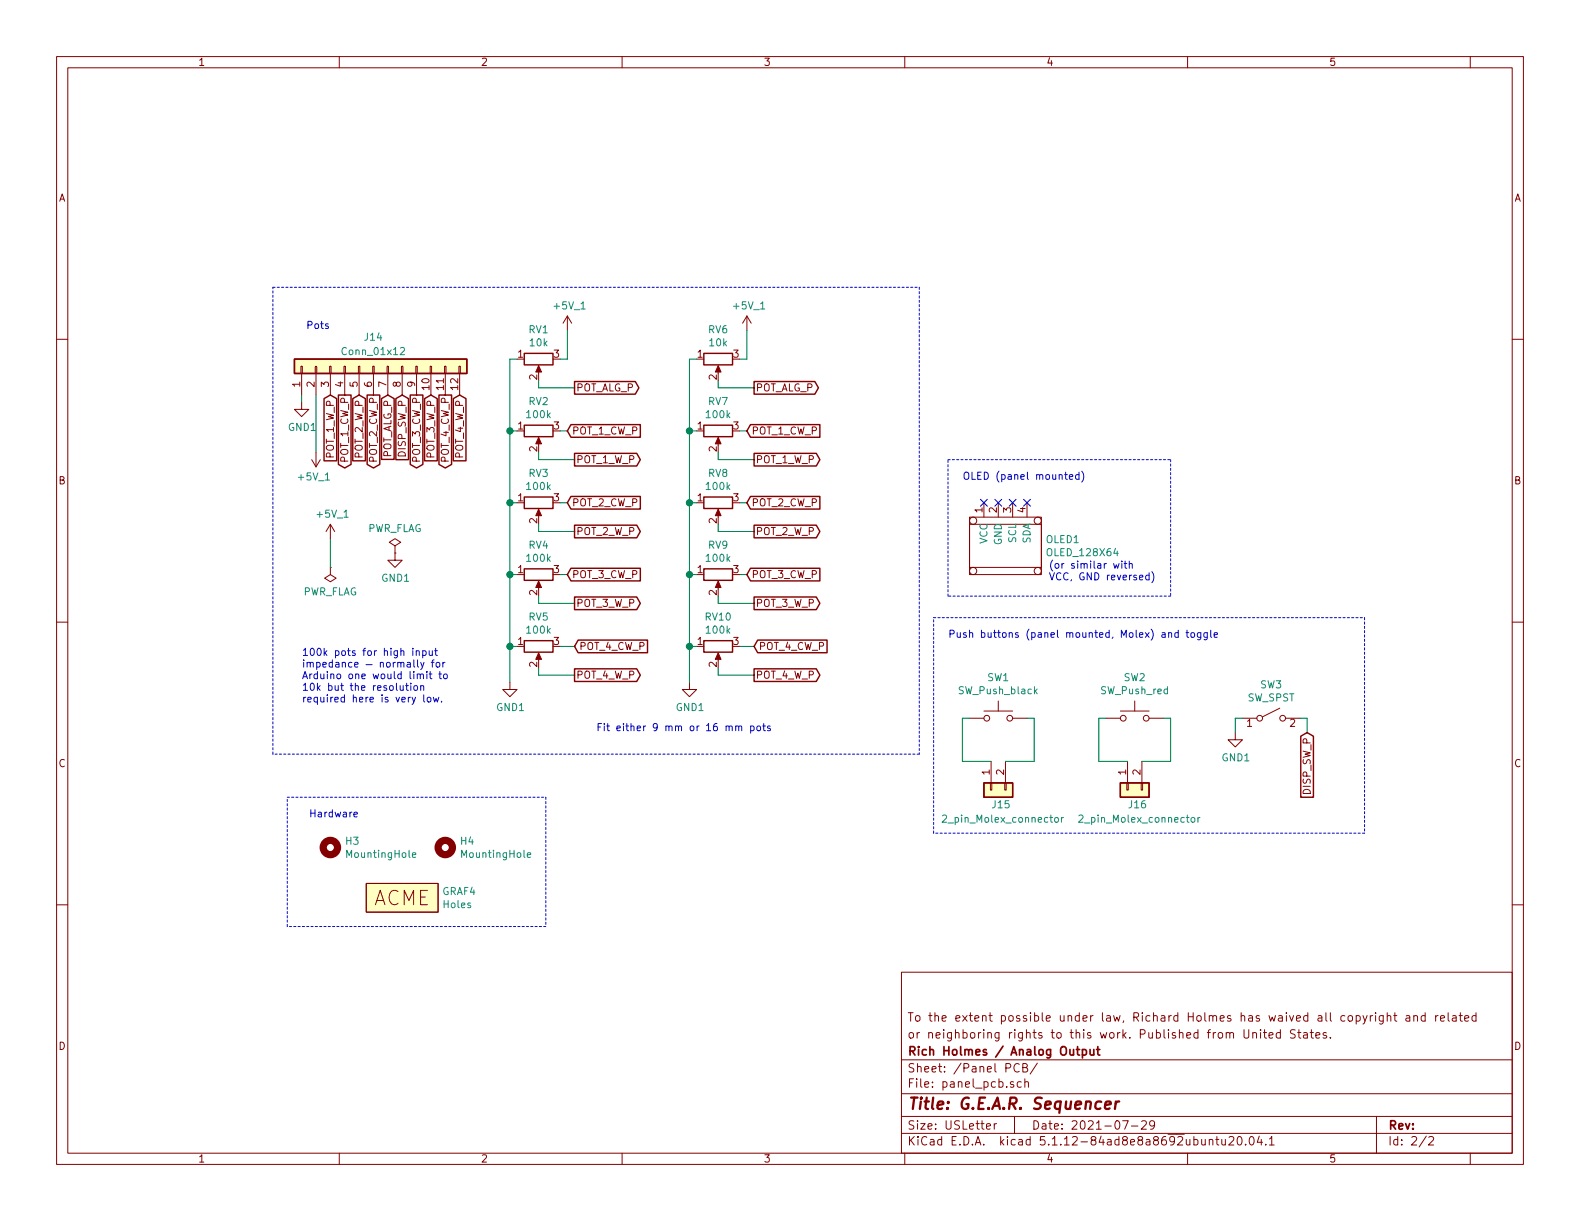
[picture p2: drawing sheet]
<svg xmlns="http://www.w3.org/2000/svg" width="279mm" height="216mm" viewBox="0 0 279 216" stroke-linecap="round" stroke-linejoin="round" font-family="sans-serif">
<g fill="none" stroke="#840000" stroke-width=".18">
<path d="M10 10h259.4v195.9h-259.4zM12 12h255.4v191.9h-255.4zM60 10v2M110 10v2M160 10v2M210 10v2M260 10v2M10 60h2M100.3 55.9l-.7 1.3M100.3 55.9v2.5M100.3 55.9l.8 1.3M132.1 55.9l-.8 1.3"/>
<path d="M132.1 55.9v2.5M132.1 55.9l.7 1.3M267.4 60h2M53.2 64.8h.3v1.2h-.3zM53.3 71.1v1.3h1.3l-1.3 1.3-1.2-1.3h1.2M53.3 66v3.9M55.8 64.8h.2v1.2h-.2zM55.9 66v3.9M58.3 64.8h.2v1.2h-.2zM58.4 66v3.9M60.8 64.8h.3v1.2h-.3zM61 66v3.9"/>
<path d="M63.4 64.8h.2v1.2h-.2zM63.5 66v3.9M65.9 64.8h.3v1.2h-.3zM66 66v3.9M68.5 64.8h.2v1.2h-.2zM68.6 66v3.9M71 64.8h.2v1.2h-.2zM71.1 66v3.9M73.5 64.8h.3v1.2h-.3zM73.7 66v3.9M76.1 64.8h.2v1.2h-.2zM76.2 66v3.9"/>
<path d="M78.6 64.8h.3v1.2h-.3zM78.7 66v3.9M81.2 64.8h.2v1.2h-.2zM81.3 66v3.9M95.2 65v1M95.2 77.7v1M127 65v1M127 77.7v1M55.1 81.3l.8 1.3M55.9 80v2.6M56.6 81.3l-.7 1.3M58.4 92.7l-.7 1.3"/>
<path d="M58.4 92.7v2.6M58.4 92.7l.8 1.3M69.8 96.5l1.1-.6-1.1-.6-1 .6 1 .6v1.3M69.8 97.8h.1M69.8 97.8v1.3h1.3l-1.3 1.2-1.2-1.2h1.2M95.2 90.4v1M127 90.4v1M171.4 91.4h12.7v10.2h-12.7zM171.4 92.7h12.7v7.6h-12.7zM174 88.9v2.5M176.5 88.9v2.5M179.1 88.9v2.5"/>
<path d="M181.6 88.9v2.5M10 110h2M58.4 100.3v1.3l-1 .6 1 .7 1-.7-1-.6M58.4 100.3h.1M95.2 103.1v1M95.2 115.8v1M127 103.1v1M127 115.8v1M267.4 110h2M90.2 120.7v1.2h1.2l-1.2 1.3-1.3-1.3h1.3M121.9 120.7v1.2h1.3l-1.3 1.3-1.3-1.3h1.3M171.4 127h2.6"/>
<path d="M174 125.7h5.1M175.1 138.4h.3v1.3h-.3zM175.3 134.6v3.8M176.5 124v1.7M177.7 138.4h.2v1.3h-.2zM177.8 134.6v3.8M179.1 127h2.5M195.6 127h2.5M198.1 125.7h5.1M199.3 138.4h.2v1.3h-.2zM199.4 134.6v3.8M200.7 124v1.7"/>
<path d="M201.8 138.4h.3v1.3h-.3zM201.9 134.6v3.8M203.2 127h2.5M218.4 129.5v1.3h1.3l-1.3 1.3-1.2-1.3h1.2M219.7 127h2.5M226.3 125.2l-3 1.5M227.3 127h2.6M10 160h2M64.8 156.2h12.7v5.1h-12.7zM267.4 160h2M159.4 171.9h108v32h-108zM241 179.6l.4 1"/>
<path d="M241.8 179.6l-.6 1.3-.2 .2M242.3 179.6v1M242.7 179.6l-.4 .3M243.3 179.1v.1M243.3 179.6v1M244.6 179.6v1.2l-.3 .3-.3-.1M244.6 179.7l-.4-.1-.3 .3 .1 .6h.6M245.3 179.7l.2-.1 .4 .1v.9M245.3 179.1v1.5M246.5 179.6h.5M246.7 179.1v1.3l.3 .2M248.7 179.7h.6v.9"/>
<path d="M249.3 179.9l-.5 .1-.2 .2 .2 .4 .5-.1M250 179.7h.1a.37 .37 0 0 1 .6 .1v.8M250 179.6v1M252 179.7l-.4-.1-.3 .3 .1 .5 .2 .2 .4-.1M252 179.1v1.5M253.9 179.6v1M254.3 179.6l-.4 .3M256.1 179.1v1.3l.2 .2M256.9 179.7h.6v.9M257.5 179.9l-.5 .1-.2 .2 .2 .4 .5-.1M258 179.6h.6M258.2 179.1v1.3l.4 .2"/>
<path d="M261 179.7l-.4-.1-.3 .3 .1 .5 .2 .2 .4-.1M261 179.1v1.5M159.4 197.4h108M159.4 193.4h108M159.4 187.4h108M174.4 199.2l.8-.2-.1-.2-.4-.1-.3 .2 .1 .7h.6M175.8 198.7v1M176.2 198.7l-.3 .1-.1 .2M179.2 191.3h-.3l-.2 .2v.2l.5 .1v.4h-.5M179.4 197.4v3M180.2 188.2a.7 .7 0 0 0-.9 .2 .7 .7 0 0 0 .2 1 .55 .55 0 0 0 .7 0M180.6 191.3h-.4l-.3 .2 .1 .7h.6"/>
<path d="M180.9 188.8h.5l.2-.2 .1-.3-.3-.2h-.5v1.5h.6l.2-.3a.41 .41 0 0 0-.3-.5M181.2 191.4l.3-.1h.3l.1 1M181.2 190.8v1.5M183.4 188l-1.2 1.9M198.5 198.2h1l-.6 1.5M200.1 199.1h1.1M201.9 198.3l.2-.1h.3l.3 .1v.3v.2l-.9 .9h.9M204.2 198.8l-.3 .3h-.3l-.3-.3v-.3l.2-.3h.4l.2 .1a1.13 1.13 0 0 1-.2 1.3l-.4 .1M220 182.1v1.2l.3 .3 .5-.2v-1.3M221.5 182.7h.1a.37 .37 0 0 1 .6 .1v.8M221.5 182.6v1M222.9 182.1v.1"/>
<path d="M222.9 182.6v1M223.4 182.6h.6M223.6 182.1v1.3l.4 .2M224.4 183.1l.7-.2-.1-.2-.4-.1-.2 .2 .1 .7h.5M226.4 182.7l-.4-.1-.3 .3 .1 .5 .2 .2 .4-.1M226.4 182.1v1.5M229 182.1h-.5l-.3 .2 .1 .4 .7 .3v.4l-.2 .2-.6-.1M229.5 182.6h.5M229.7 182.1v1.3l.3 .2M230.5 182.7h.6l.1 .9M231.2 182.9l-.5 .1-.2 .2v.3l.2 .1 .5-.1M231.7 182.6h.6"/>
<path d="M231.9 182.1v1.3l.4 .2M232.7 183.1l.7-.2-.1-.2-.4-.1-.2 .2 .1 .7h.5M234.5 182.7a.37 .37 0 0 0-.5 .1v.2l.5 .1 .1 .2-.2 .3-.4-.1M235.3 183.4v.2M243.4 197.4v6.5M254.7 180.1l.7-.2v-.2l-.5-.1-.2 .2 .1 .7h.6M259 180.1l.7-.2v-.2l-.5-.1-.2 .2 .1 .7h.6M60 203.9v2M110 203.9v2M159.4 200.4h108M160 203.9v2M210 203.9v2"/>
<path d="M213.8 201.6l.2-.1h.4l.1 1M213.8 201.5v1M215 201.5h.5M215.2 201v1.3l.3 .2M216.1 201.5v.8a.37 .37 0 0 0 .6 0M216.7 201.5v1M217.3 201.1l.3-.1h.3l.2 .1 .1 .3-.1 .2-.8 .9h.9M218.9 201.1l.2-.1a.8 .8 0 0 1 .6 .7 .8 .8 0 0 1-.6 .8l-.2-.2-.1-.4zM220.3 202.3v.2M221.1 201.1l.2-.1a.8 .8 0 0 1 .5 .7 .8 .8 0 0 1-.5 .8l-.2-.2-.2-.4zM222.7 200.9l-.4 1.1h1M223 201.5v1"/>
<path d="M223.8 202.3v.2M224.5 201.4l.4-.4v1.5M224.5 202.5h.8M252.2 200.9l-1.2 1.9M252.7 201.1l.2-.1h.3l.3 .4-.9 1.1h.9M260 203.9v2"/>
<circle cx="172.1" cy="92.1" r=".63"/>
<circle cx="183.5" cy="92.1" r=".63"/>
<circle cx="172.1" cy="101" r=".63"/>
<circle cx="183.5" cy="101" r=".63"/>
<circle cx="174.5" cy="127" r=".51"/>
<circle cx="178.6" cy="127" r=".51"/>
<circle cx="198.6" cy="127" r=".51"/>
<circle cx="202.7" cy="127" r=".51"/>
<circle cx="222.8" cy="127" r=".51"/>
<circle cx="226.8" cy="127" r=".51"/>
</g>
<path d="M195.4 195.4l1-.2v-.4h-.8l-.2 1 .2 .3 .6-.1M197.3 194.8l-.1 1.3M197.9 194.8a.55 .55 0 0 0-.6 .3" fill="none" stroke="#840000" stroke-width=".41"/>
<path d="M190.3 185.6h.6M190.6 185.1v1.3l.3 .2M191.4 185.6h.4l.3 .3-.1 .5-.2 .2-.4-.1M191.4 185.6v1.5M192.8 185.6v.8a.39 .39 0 0 0 .6 0M193.4 185.6v1M193.9 185.6h.6M194.1 185.1v1.3l.4 .2" fill="none" stroke="#840000" stroke-width=".3"/>
<g fill="#ffffc2" stroke="#ffffc2" stroke-width=".18">
<path d="M64.8 156.2h12.7v5.1h-12.7z"/>
<path d="M52.1 63.5h30.4v2.5h-30.4z"/>
<path d="M198.1 138.4h5.1v2.6h-5.1z"/>
<path d="M174 138.4h5.1v2.6h-5.1z"/>
</g>
<g fill="none" stroke="#840000" stroke-width="1.3">
<circle cx="58.4" cy="149.9" r="1.27"/>
<circle cx="78.7" cy="149.9" r="1.27"/>
</g>
<g fill="none" stroke="#008484" stroke-width=".18">
<path d="M70.8 61.6l.5-.2 .2 .4v.2l-.8 .7h.8M183.1 122.2l.3 .5M183.4 121.8l-.5 .5M72.9 151.2l.6-.1v-.3h-.4l-.2 .2 .1 .6h.5M93.2 151.2l.7-.1-.1-.3h-.4l-.2 .2 .1 .6h.5M166.6 144.2l.6-.1 .2 .4-.1 .2-.7 .7h.8M186.6 144.6h.3l.3 .2-.2 .5-.3 .1-.2-.2zM187.7 144.6v.8M188.1 144.6l-.4 .2M190.8 144.2l.5-.1 .2 .4v.2l-.8 .7h.8M210.7 144.6h.3l.3 .2-.1 .5-.3 .1-.3-.2zM211.8 144.6v.8"/>
<path d="M212.2 144.6l-.4 .2"/>
</g>
<g fill="none" stroke="#840000" stroke-width=".25">
<path d="M52.1 63.5h30.4v2.5h-30.4zM57.3 70.5l1.1-.6 1.1 .6v11h-2.2zM59.8 69.9h2.3v12.2l-1.1 .7-1.2-.7zM62.4 70.5l1.1-.6 1.1 .6v11h-2.2zM64.9 69.9h2.3v12.2l-1.2 .7-1.1-.7zM67.5 70.5l1.1-.6 1.1 .6v10.7h-2.2zM70 70.5l1.1-.6 1.1 .6v10.8h-2.2zM72.5 69.9h2.3v12.2l-1.1 .7-1.2-.7zM75.1 70.5l1.1-.6 1.1 .6v11h-2.2zM77.6 69.9h2.3v12.2l-1.2 .7-1.1-.7zM80.2 70.5l1.1-.6 1.1 .6v11h-2.2zM92.7 75.2h5.1v2h-5.1z"/>
<path d="M92.7 62.5h5.1v2h-5.1zM101 75.1h12.2v2.2h-12.2l-.7-1.1zM101.6 67.5h10.7l.7 1.1-.7 1.1h-10.7zM124.5 75.2h5v2h-5zM124.5 62.5h5v2h-5zM132.7 75.1h12.3v2.2h-12.3l-.6-1.1zM133.3 67.5h10.8l.6 1.1-.6 1.1h-10.8zM92.7 87.9h5.1v2h-5.1zM101 87.8h12.2v2.2h-12.2l-.7-1.1zM101.6 92.9h11l.6 1.1-.6 1.1h-11zM101.6 80.2h11l.6 1.1-.6 1.1h-11zM124.5 87.9h5v2h-5z"/>
<path d="M132.7 87.8h12.3v2.2h-12.3l-.6-1.1zM133.3 92.9h11l.7 1.1-.7 1.1h-11zM133.3 80.2h11l.7 1.1-.7 1.1h-11zM92.7 113.3h5.1v2h-5.1zM92.7 100.6h5.1v2h-5.1zM101 100.5h12.2v2.2h-12.2l-.7-1.1zM101.6 105.6h11l.6 1.1-.6 1.1h-11zM101.6 118.3h11l.6 1.1-.6 1.1h-11zM102.2 113.2h12.3v2.2h-12.3l-.6-1.1zM124.5 113.3h5v2h-5zM124.5 100.6h5v2h-5zM132.7 100.5h12.3v2.2h-12.3l-.6-1.1z"/>
<path d="M133.3 118.3h11l.7 1.1-.7 1.1h-11zM133.3 105.6h11l.7 1.1-.7 1.1h-11zM134 113.2h12.3v2.2h-12.3l-.7-1.1zM174 138.4h5.1v2.6h-5.1zM198.1 138.4h5.1v2.6h-5.1zM230 130.2l1.1-.7 1.2 .7v10.8h-2.3z"/>
</g>
<g fill="#840000" stroke="#840000" stroke-width=".18">
<path d="M127 115.4l.5 1.2h-1z"/>
<path d="M127 102.7l.5 1.2h-1z"/>
<path d="M127 90l.5 1.2h-1z"/>
<path d="M127 77.3l.5 1.2h-1z"/>
<path d="M127 64.6l.5 1.2h-1z"/>
<path d="M95.2 115.4l.6 1.2h-1.1z"/>
<path d="M95.2 77.3l.6 1.2h-1.1z"/>
<path d="M95.2 90l.6 1.2h-1.1z"/>
<path d="M95.2 102.7l.6 1.2h-1.1z"/>
<path d="M95.2 64.6l.6 1.2h-1.1z"/>
</g>
<g fill="none" stroke="#0000c2" stroke-width=".18" stroke-dasharray=".4 .4">
<path d="M48.3 50.8h114.3M162.6 50.8v82.6M167.6 81.3h39.4M207 81.3v24.1M165.1 109.2h76.2M167.6 105.4v-24.1M207 105.4h-39.4M241.3 109.2v38.1M48.3 133.4v-82.6M162.6 133.4h-114.3M50.8 141h45.7M96.5 141v22.8"/>
<path d="M165.1 147.3v-38.1M241.3 147.3h-76.2M50.8 163.8v-22.8M96.5 163.8h-45.7"/>
</g>
<g fill="none" stroke="#008400" stroke-width=".18">
<path d="M100.3 58.4v5.1h-1.2M132.1 58.4v5.1h-1.3M53.3 69.9v1.2M55.9 69.9v10.1M90.2 76.2h1.2M91.4 63.5h-1.2v57.2M95.2 67.3v1.3h6.4M99.1 76.2h1.2M121.9 76.2h1.3M123.2 63.5h-1.3v57.2M127 67.3v1.3h6.3M130.8 76.2h1.3"/>
<path d="M58.4 95.3v5M90.2 88.9h1.2M95.2 92.7v1.3h6.4M95.2 80v1.3h6.4M99.1 88.9h1.2M121.9 88.9h1.3M127 80v1.3h6.3M127 92.7v1.3h6.3M130.8 88.9h1.3M90.2 114.3h1.2M90.2 101.6h1.2M95.2 105.4v1.3h6.4"/>
<path d="M95.2 118.1v1.3h6.4M99.1 114.3h2.5M99.1 101.6h1.2M121.9 114.3h1.3M121.9 101.6h1.3M127 105.4v1.3h6.3M127 118.1v1.3h6.3M130.8 114.3h2.5M130.8 101.6h1.3M171.4 127h-1.2v7.6h5.1M181.6 127h1.3v7.6h-5.1M195.6 127h-1.3v7.6h5.1"/>
<path d="M205.7 127h1.3v7.6h-5.1M219.7 127h-1.3v2.5M229.9 127h1.2v2.5"/>
</g>
<g fill="none" stroke="#0000c2" stroke-width=".18">
<path d="M189.1 84.3l.6-.1v-.2l-.4-.1-.2 .2 .1 .6h.5M190.8 84l-.4-.1-.2 .3 .1 .5h.5M190.8 83.5v1.3M191.3 83.3a1.47 1.47 0 0 1 0 1.9M196.9 99.6l.3 .9 .2-.6 .2 .6 .3-.9M198.4 99.2v.1M198.4 99.6v.9M198.8 99.6h.5M199 99.2v1.1l.3 .2M199.7 99.8l.2-.2 .3 .1v.8M199.7 99.2v1.3M73 114.6v.2"/>
<path d="M73 115.1v.8M73.2 116.7v1.1l.2 .2M73.6 115.2l.2-.1h.3v.8M73.6 115.1v.8M73.8 119.3l.2-.1h.3v.8M73.8 116.7v1.1l.2 .2M74.3 119.4l.2-.2h.3l.1 .8M74.4 117.1l.3 .9M74.8 115.1h.3l.3 .2-.2 .5h-.4M74.8 115.1v1.2M75 117.1l-.4 1.2-.2 .1M75.5 118.7v.2"/>
<path d="M75.5 119.2v.8M75.9 115.1l.1 .7 .3 .1 .2-.1M75.9 119.2h.5M76.1 118.7v1.1l.3 .2M76.3 117.1h.5M76.5 115.1v.8M76.8 116.7l-.3 .2v1.1M76.9 115.1h.4M77 114.6v1.1l.3 .2M77.2 117.2l.1-.1 .4 .1 .1 .5-.2 .2-.3 .1-.1-.2zM77.6 119.2h.5M77.8 118.7v1.1l.3 .2"/>
<path d="M78.3 117.1v.9M78.6 119.2h.3l.1 .1v.7h-.3l-.3-.2zM78.7 117.1l-.4 .2M203.2 101.8l-.4-.1-.2 .2 .1 .6h.5M203.2 101.3v1.2M203.7 101.1a1.47 1.47 0 0 1 0 1.9M206.7 112l.1-.1h.3l.1 .8M206.7 111.9v.8M208.4 111.9h-.4l-.3 .2 .1 .5h.6M208.4 111.4v1.3M209.7 111.9h.5M209.9 111.4v1.1l.3 .2"/>
<path d="M210.7 111.9h.3l.3 .2-.2 .5-.3 .1-.2-.1zM212.3 111.9v1l-.2 .2h-.3M212.3 111.9h-.3l-.3 .2 .2 .5h.4M213.5 111.9l-.1 1.1-.2 .1h-.3M213.5 111.9h-.4l-.2 .2 .1 .5h.5M214.1 111.4v1.1l.2 .2M214.7 112.3l.6-.1-.1-.3h-.3l-.2 .1 .1 .6h.4M70.8 121.2v.8l.3 .1 .2-.2M71.3 121.2v.9M71.7 121.2h.5M71.9 120.8v1.1l.3 .2M72.6 120.8v.1"/>
<path d="M72.6 121.2v.9M73.2 121.4l.2-.2 .3 .1 .1 .2-.1 .5-.3 .1-.2-.2zM74.4 121.4l.2-.2 .3 .1v.8M74.4 121.2v.9M74.9 122.9v1.1l.2 .1M75.6 123.4l.2-.1 .3 .1 .1 .5-.1 .2h-.3l-.2-.1zM76.6 123.3l.3 .8 .2-.6 .2 .6 .3-.8M78.1 124v.1M130.1 128.5l.2-.1h.3v.8M130.1 128.4v.8M130.6 128.5l.2-.1h.3l.1 .8M132.7 128.4h.4l.2 .2-.1 .6h-.5"/>
<path d="M132.7 128.4v1.2M134 128.4h.3l.1 .1v.7h-.3l-.3-.2zM134.9 128.4h.5M135.1 127.9v1.1l.3 .2M136.2 128.4h-.3l-.2 .1 .1 .2 .4 .2v.3h-.5M62.6 144l.6-.1-.1-.2-.3-.1-.2 .2 .1 .6h.4"/>
</g>
<g fill="#008400" stroke="#008400" stroke-width=".25">
<circle cx="90.2" cy="88.9" r=".51"/>
<circle cx="121.9" cy="76.2" r=".51"/>
<circle cx="121.9" cy="88.9" r=".51"/>
<circle cx="90.2" cy="76.2" r=".51"/>
<circle cx="121.9" cy="101.6" r=".51"/>
<circle cx="90.2" cy="101.6" r=".51"/>
<circle cx="121.9" cy="114.3" r=".51"/>
<circle cx="90.2" cy="114.3" r=".51"/>
</g>
<path d="M173.4 88.3l1.2 1.2M174.6 88.3l-1.2 1.2M175.9 88.3l1.2 1.2M177.1 88.3l-1.2 1.2M178.5 88.3l1.2 1.2M179.7 88.3l-1.2 1.2M181 88.3l1.2 1.2M182.2 88.3l-1.2 1.2" fill="none" stroke="#000084" stroke-width=".18"/>
<text font-size="3.5" fill="#840000" x="65.9" y="160.1">ACME</text>
<text font-size="2.8" fill="#840000" x="160.4" y="196.2">Title: G.E.A.R. Sequencer</text>
<g font-size="2.1" fill="#840000">
<text x="160.4" y="183.6">or neighboring rights to this work. Published from United States.</text>
<text x="160.4" y="180.6">To the extent possible under law, Richard Holmes has waived all copyright and related</text>
<text x="160.4" y="189.6">Sheet: /Panel PCB/</text>
<text x="160.4" y="186.6">Rich Holmes / Analog Output</text>
<text x="160.4" y="192.3">File: panel_pcb.sch</text>
<text x="160.4" y="202.5">KiCad E.D.A. kicad 5.1.12-84ad8e8a8692ubuntu20.04.1</text>
<text x="160.4" y="199.7">Size: USLetter</text>
<text x="182.4" y="199.7">Date: 2021-07-29</text>
<text x="245.4" y="199.7">Rev:</text>
<text x="245.4" y="202.5">Id: 2/2</text>
</g>
<g font-size="1.8" fill="#840000">
<text x="35" y="11.6">1</text>
<text x="85" y="11.6">2</text>
<text x="135" y="11.6">3</text>
<text x="185" y="11.6">4</text>
<text x="235" y="11.6">5</text>
<text x="10.4" y="35.6">A</text>
<text x="267.8" y="35.6">A</text>
<text x="91.6" y="63.2">1</text>
<text x="97.9" y="63.2">3</text>
<text x="123.3" y="63.2">1</text>
<text x="129.7" y="63.2">3</text>
<text x="53.1" y="68.4" transform="rotate(-90 53.1 68.4)">1</text>
<text x="55.6" y="68.4" transform="rotate(-90 55.6 68.4)">2</text>
<text x="58.2" y="68.4" transform="rotate(-90 58.2 68.4)">3</text>
<text x="60.7" y="68.4" transform="rotate(-90 60.7 68.4)">4</text>
<text x="63.2" y="68.4" transform="rotate(-90 63.2 68.4)">5</text>
<text x="65.8" y="68.4" transform="rotate(-90 65.8 68.4)">6</text>
<text x="68.3" y="68.4" transform="rotate(-90 68.3 68.4)">7</text>
<text x="70.9" y="68.4" transform="rotate(-90 70.9 68.4)">8</text>
<text x="73.4" y="68.4" transform="rotate(-90 73.4 68.4)">9</text>
<text x="75.9" y="68.9" transform="rotate(-90 75.9 68.9)">10</text>
<text x="78.5" y="68.9" transform="rotate(-90 78.5 68.9)">11</text>
<text x="81" y="68.9" transform="rotate(-90 81 68.9)">12</text>
<text x="95" y="67.2" transform="rotate(-90 95 67.2)">2</text>
<text x="101.9" y="69.2">POT_ALG_P</text>
<text x="126.7" y="67.2" transform="rotate(-90 126.7 67.2)">2</text>
<text x="133.6" y="69.2">POT_ALG_P</text>
<text x="91.6" y="75.9">1</text>
<text x="97.9" y="75.9">3</text>
<text x="101.1" y="76.8">POT_1_CW_P</text>
<text x="123.3" y="75.9">1</text>
<text x="129.7" y="75.9">3</text>
<text x="132.9" y="76.8">POT_1_CW_P</text>
<text x="59.1" y="81.1" transform="rotate(-90 59.1 81.1)">POT_1_W_P</text>
<text x="61.6" y="81.8" transform="rotate(-90 61.6 81.8)">POT_1_CW_P</text>
<text x="64.1" y="81.1" transform="rotate(-90 64.1 81.1)">POT_2_W_P</text>
<text x="66.7" y="81.8" transform="rotate(-90 66.7 81.8)">POT_2_CW_P</text>
<text x="69.2" y="81.2" transform="rotate(-90 69.2 81.2)">POT_ALG_P</text>
<text x="71.8" y="80.8" transform="rotate(-90 71.8 80.8)">DISP_SW_P</text>
<text x="74.3" y="81.8" transform="rotate(-90 74.3 81.8)">POT_3_CW_P</text>
<text x="76.8" y="81.1" transform="rotate(-90 76.8 81.1)">POT_3_W_P</text>
<text x="79.4" y="81.8" transform="rotate(-90 79.4 81.8)">POT_4_CW_P</text>
<text x="81.9" y="81.1" transform="rotate(-90 81.9 81.1)">POT_4_W_P</text>
<text x="95" y="79.9" transform="rotate(-90 95 79.9)">2</text>
<text x="101.9" y="81.9">POT_1_W_P</text>
<text x="126.7" y="79.9" transform="rotate(-90 126.7 79.9)">2</text>
<text x="133.6" y="81.9">POT_1_W_P</text>
<text x="10.4" y="85.6">B</text>
<text x="91.6" y="88.6">1</text>
<text x="97.9" y="88.6">3</text>
<text x="101.1" y="89.5">POT_2_CW_P</text>
<text x="123.3" y="88.6">1</text>
<text x="129.7" y="88.6">3</text>
<text x="132.9" y="89.5">POT_2_CW_P</text>
<text x="267.8" y="85.6">B</text>
<text x="95" y="92.6" transform="rotate(-90 95 92.6)">2</text>
<text x="101.9" y="94.6">POT_2_W_P</text>
<text x="126.7" y="92.6" transform="rotate(-90 126.7 92.6)">2</text>
<text x="133.6" y="94.6">POT_2_W_P</text>
<text x="173.7" y="90.7" transform="rotate(-90 173.7 90.7)">1</text>
<text x="176.3" y="90.7" transform="rotate(-90 176.3 90.7)">2</text>
<text x="178.8" y="90.7" transform="rotate(-90 178.8 90.7)">3</text>
<text x="181.4" y="90.7" transform="rotate(-90 181.4 90.7)">4</text>
<text x="91.6" y="101.3">1</text>
<text x="97.9" y="101.3">3</text>
<text x="123.3" y="101.3">1</text>
<text x="129.7" y="101.3">3</text>
<text x="95" y="105.3" transform="rotate(-90 95 105.3)">2</text>
<text x="101.1" y="102.2">POT_3_CW_P</text>
<text x="101.9" y="107.3">POT_3_W_P</text>
<text x="126.7" y="105.3" transform="rotate(-90 126.7 105.3)">2</text>
<text x="132.9" y="102.2">POT_3_CW_P</text>
<text x="133.6" y="107.3">POT_3_W_P</text>
<text x="91.6" y="114">1</text>
<text x="95" y="118" transform="rotate(-90 95 118)">2</text>
<text x="97.9" y="114">3</text>
<text x="102.4" y="114.9">POT_4_CW_P</text>
<text x="123.3" y="114">1</text>
<text x="126.7" y="118" transform="rotate(-90 126.7 118)">2</text>
<text x="129.7" y="114">3</text>
<text x="134.1" y="114.9">POT_4_CW_P</text>
<text x="101.9" y="120">POT_4_W_P</text>
<text x="133.6" y="120">POT_4_W_P</text>
<text x="220.5" y="128.5">1</text>
<text x="228.1" y="128.5">2</text>
<text x="10.4" y="135.6">C</text>
<text x="175" y="137" transform="rotate(-90 175 137)">1</text>
<text x="177.5" y="137" transform="rotate(-90 177.5 137)">2</text>
<text x="199.1" y="137" transform="rotate(-90 199.1 137)">1</text>
<text x="201.7" y="137" transform="rotate(-90 201.7 137)">2</text>
<text x="267.8" y="135.6">C</text>
<text x="231.8" y="140.5" transform="rotate(-90 231.8 140.5)">DISP_SW_P</text>
<text x="10.4" y="185.6">D</text>
<text x="267.8" y="185.6">D</text>
<text x="35" y="205.5">1</text>
<text x="85" y="205.5">2</text>
<text x="135" y="205.5">3</text>
<text x="185" y="205.5">4</text>
<text x="235" y="205.5">5</text>
</g>
<g font-size="1.8" fill="#0000c2">
<text x="54.6" y="58.2">Pots</text>
<text x="170.2" y="84.8">OLED (panel mounted)</text>
<text x="185.4" y="100.6">(or similar with</text>
<text x="185.4" y="102.6">VCC, GND reversed)</text>
<text x="167.6" y="112.8">Push buttons (panel mounted, Molex) and toggle</text>
<text x="53.3" y="116">100k pots for high input</text>
<text x="53.3" y="118">impedance normally for</text>
<text x="53.3" y="120.1">Arduino one would limit to</text>
<text x="53.3" y="122.1">10k but the resolution</text>
<text x="53.3" y="124.2">required here is very low.</text>
<text x="105.4" y="129.3">Fit either 9 mm or 16 mm pots</text>
<text x="54.6" y="144.5">Hardware</text>
</g>
<g font-size="1.8" fill="#008484">
<text x="93.5" y="58.9">RV1</text>
<text x="98.1" y="54.7">+5V_1</text>
<text x="125.3" y="58.9">RV6</text>
<text x="129.9" y="54.7">+5V_1</text>
<text x="60.8" y="62.8">Conn_01x12</text>
<text x="64.5" y="60.2">J14</text>
<text x="93.8" y="61.2">10k</text>
<text x="125.5" y="61.2">10k</text>
<text x="93.5" y="71.6">RV2</text>
<text x="125.3" y="71.6">RV7</text>
<text x="51" y="76.2">GND1</text>
<text x="93.3" y="73.9">100k</text>
<text x="125" y="73.9">100k</text>
<text x="52.9" y="85">+5V_1</text>
<text x="93.3" y="86.6">100k</text>
<text x="93.5" y="84.3">RV3</text>
<text x="125" y="86.6">100k</text>
<text x="125.3" y="84.3">RV8</text>
<text x="56.2" y="91.5">+5V_1</text>
<text x="64.9" y="94.1">PWR_FLAG</text>
<text x="179.7" y="96" transform="rotate(-90 179.7 96)">SCL</text>
<text x="93.3" y="99.3">100k</text>
<text x="93.5" y="97">RV4</text>
<text x="125" y="99.3">100k</text>
<text x="125.3" y="97">RV9</text>
<text x="174.6" y="96.2" transform="rotate(-90 174.6 96.2)">VCC</text>
<text x="177.2" y="96.4" transform="rotate(-90 177.2 96.4)">GND</text>
<text x="182.2" y="96.2" transform="rotate(-90 182.2 96.2)">SDA</text>
<text x="185" y="96">OLED1</text>
<text x="185.4" y="98.3">OLED_128X64</text>
<text x="53.5" y="105.3">PWR_FLAG</text>
<text x="67.5" y="102.9">GND1</text>
<text x="93.3" y="112">100k</text>
<text x="93.5" y="109.7">RV5</text>
<text x="124.8" y="109.7">RV10</text>
<text x="125" y="112">100k</text>
<text x="87.9" y="125.7">GND1</text>
<text x="119.6" y="125.7">GND1</text>
<text x="169.7" y="122.8">SW_Push_black</text>
<text x="174.6" y="120.4">SW1</text>
<text x="194.7" y="122.8">SW_Push_red</text>
<text x="198.8" y="120.4">SW2</text>
<text x="220.6" y="124">SW_SPST</text>
<text x="222.9" y="121.7">SW3</text>
<text x="216.1" y="134.6">GND1</text>
<text x="175.5" y="142.9">J15</text>
<text x="199.7" y="142.9">J16</text>
<text x="61.2" y="149.4">H3</text>
<text x="81.5" y="149.4">H4</text>
<text x="167.3" y="145.5">2_pin_Molex_connector</text>
<text x="191.4" y="145.5">2_pin_Molex_connector</text>
<text x="61.5" y="151.7">MountingHole</text>
<text x="81.8" y="151.7">MountingHole</text>
<text x="78.2" y="158.3">GRAF4</text>
<text x="78.5" y="160.6">Holes</text>
</g>
</svg>
